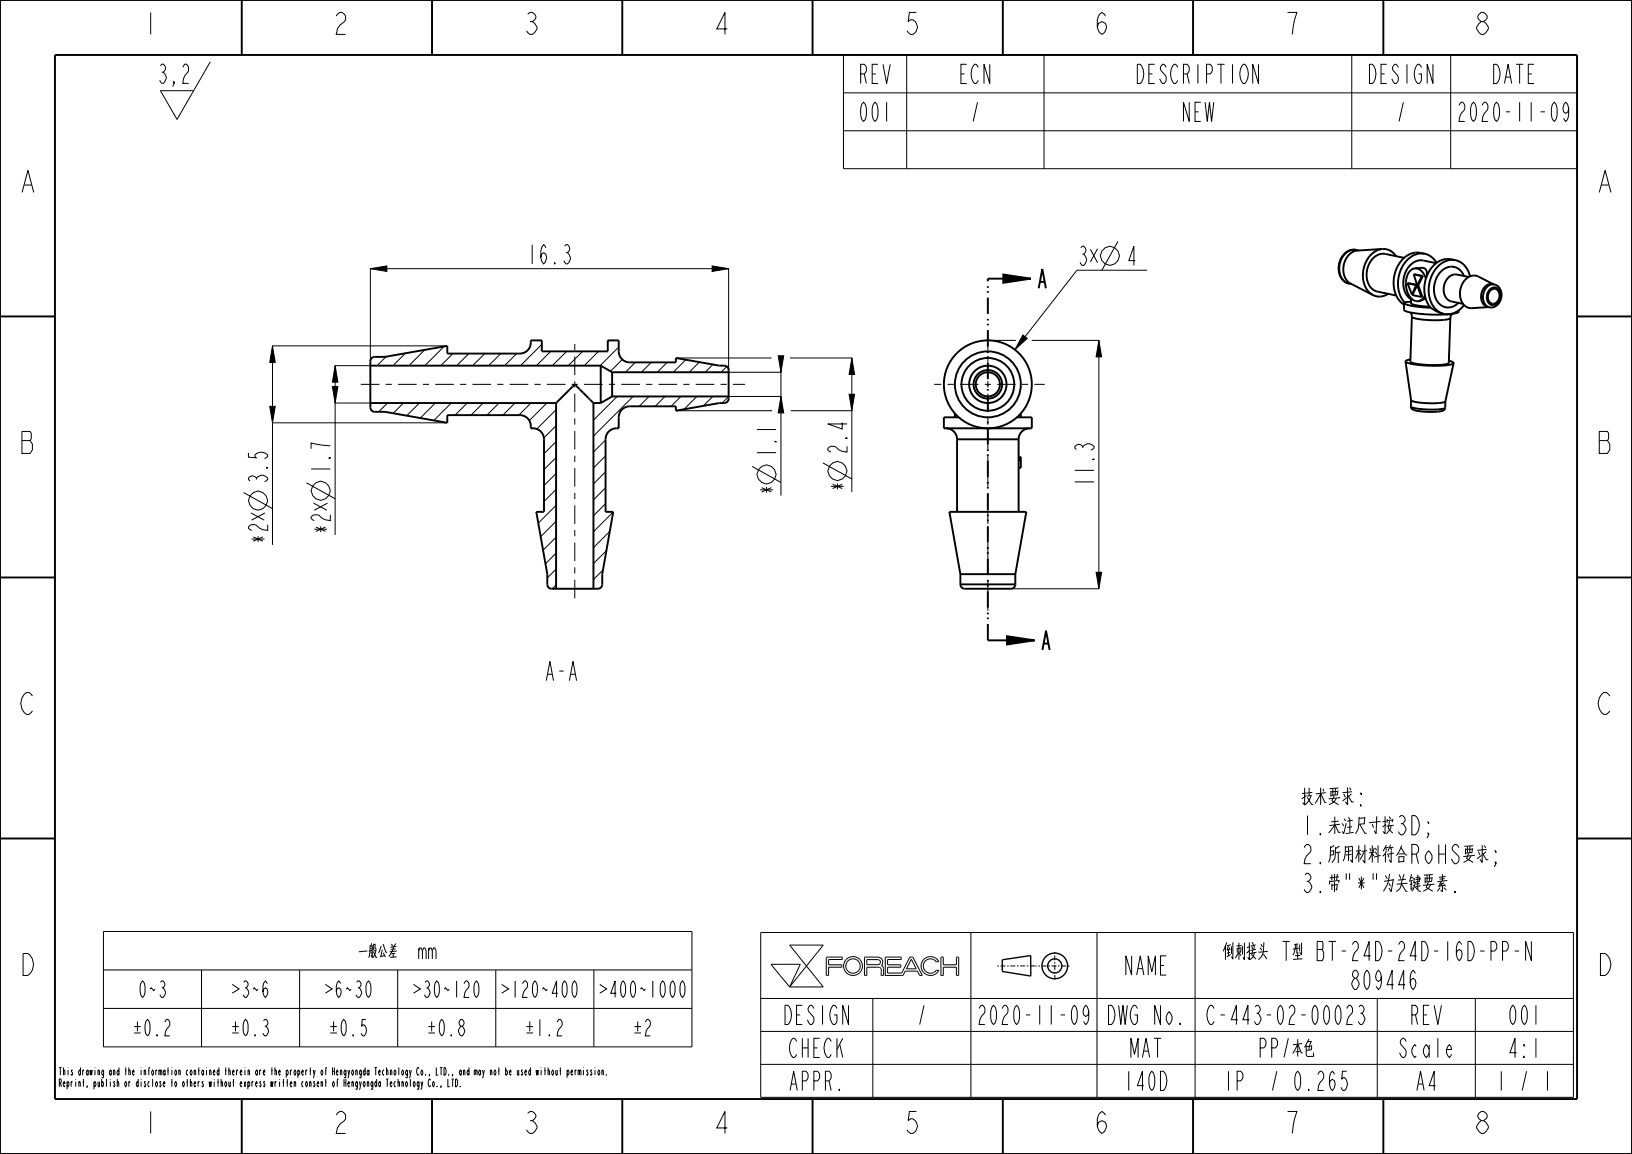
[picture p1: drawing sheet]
<svg xmlns="http://www.w3.org/2000/svg" width="297mm" height="210mm" viewBox="0 0 297 210" stroke-linecap="round" stroke-linejoin="round" font-family="sans-serif">
<g fill="none" stroke="#000" stroke-width=".18">
<path d="M29.2 12l.3-.3a.78 .78 0 0 1 .6 .6 .78 .78 0 0 1-.4 .8l.3 .3a1.2 1.2 0 0 1-.3 1.8h-.2l-.4-.6M29.5 13.1h.2M31.7 15.2l-.1-.3h.1v.3l-.3 .6M33.3 12.3l.4-.6h.2a1.25 1.25 0 0 1-.2 2l-.3 .6-.1 .9h1M38.3 11.3l-6.1 10.4-3-5.2h6M153.5 10h133.5v20.7h-133.5zM153.5 16.9h133.5M165 10v20.7M190 10v20.7M246 10v20.7M264 10v20.7M153.5 23.8h133.5"/>
<path d="M67.4 48.9l3-.5v1zM67.4 48.8v16.9M67.4 48.9h65.2M129.6 48.4l3 .5-3 .5zM132.6 48.8v18.5M208.8 49.2h-12.8l-11.3 14.4M49.1 73.9h1l-.5 3zM49.5 76.9h31.8M49.5 62.9h31.8M49.6 62.9l.5 3h-1zM49.6 62.9v36.2M60.5 70.3h1l-.5 3z"/>
<path d="M60.9 73.3h6.4M60.9 66.5h6.4M61 66.5l.5 3h-1zM61 66.5v30.9M67.6 73.3l-.2 .3M70.3 64.9l-1.7 1.6M70.5 73.3l-1.6 1.6M73.4 73.3l-1.8 1.9M73.8 64.3l-2.3 2.2M76.3 73.3l-2.3 2.3M77.3 63.7l-2.9 2.8M79.2 73.3l-2.7 2.8"/>
<path d="M80.8 63l-3.5 3.5M82.1 73.3l-3.1 3.2M82.4 64.3l-2.2 2.2M85 73.3l-2.2 2.2M85.3 64.3l-2.2 2.2M87.9 73.3l-2.2 2.2M88.2 64.3l-2.2 2.2M90.8 73.3l-2.2 2.2M91.1 64.3l-2.2 2.2M93.7 73.3l-2.2 2.2M94 64.3l-2.2 2.2M96.6 73.3l-2.2 2.2"/>
<path d="M98.6 62.7l-3.9 3.8M99.5 73.3l-3.2 3.2M100.2 63.9l-2.6 2.6M101.2 74.6l-3.5 3.5M101.2 77.5l-2.2 2.2M103.1 63.9l-2.6 2.6M106 63.9l-2.6 2.6M108.2 73.3l-.2 .3M108.9 63.9l-2.6 2.6M110.9 61.9l-.3 .4M112.3 72.1l-4.3 4.4M112.6 63.2l-3.4 3.3"/>
<path d="M112.6 77.7l-.3 .2M113.2 65.4l-2.1 2.2M115.2 72.1l-7.2 7.3M115.6 65.9l-1.8 1.8M118.1 72.1l-1.8 1.8M118.5 65.9l-1.8 1.8M121 72.1l-1.8 1.8M121.4 65.9l-1.8 1.8M123.1 74.7h17.4M123.1 65.1h17.3M123.9 72.1l-1.8 1.8M124.8 65.5l-2.3 2.2"/>
<path d="M126.8 72.1l-2.3 2.4M127.3 65.9l-1.9 1.8M129.7 72.1l-1.7 1.8M129.7 66.3l-1.4 1.4M132.3 66.7l-1.1 1M132.6 72.2l-1.2 1.1M132.7 72.1h9.5M132.7 67.7h9.5M141.6 64.7h1l-.5 3zM142.1 72.1l.5 3h-1zM142.1 67.7v22.5M143.8 65.1h11.3"/>
<path d="M143.9 74.7h11.2M154.5 71.7h1l-.5 3zM155 65.1l.5 3h-1zM155 65.1v24.5M179.8 61.9h5.1M186.1 61l.8 .6-2.2 2zM187.8 61.9h12.2M200 61.9l.5 3h-1zM200 61.9v45.2M101.2 80.4l-2.2 2.2M101.2 83.3l-2.2 2.2M101.2 86.2l-2.2 2.2"/>
<path d="M101.2 89.1l-2.2 2.2M101.2 92l-3.2 3.2M101.2 94.9l-2.8 2.8M101.2 97.8l-2.4 2.3M110.2 80.1l-2.2 2.2M110.2 83l-2.2 2.2M110.2 85.9l-2.2 2.2M110.2 88.8l-2.2 2.2M110.2 91.7l-2.2 2.2M111 96.7l-3 3M111.6 93.2l-3.6 3.6M136.9 84.9l5.2 2.9"/>
<path d="M149.8 84.3l5.2 2.9M101.2 100.7l-1.9 1.9M101.2 103.6l-1.6 1.6M101.2 106.5l-.7 .6M109.7 103.7l-1.7 1.8M110.4 100.2l-2.4 2.4M184 107.1h16M199.5 104.1h1l-.5 3zM18.8 169.5h107.1v21h-107.1zM18.8 176.5h107.1M36.7 176.5v14M54.5 176.5v14"/>
<path d="M72.4 176.5v14M76.9 173l.2-.5h.2l.2 .5v1.5M78 173l.2-.5h.2l.3 .5v1.5M78 172.5v2M78.7 173l.2-.5h.2l.2 .5v1.5M90.2 176.5v14M108.1 176.5v14M138.4 169.7h147.9v30h-147.9zM140.3 175.5h5.3l-1.9 4.1zM143.7 172h6.1l-3 3.8zM146.8 175.8l3 3.8h-6.1M146.8 175.8l-3.1 3.8"/>
<path d="M150.8 177.5v-1.5h2.4v-.4h-2.4v-1h2.4l.1-.4h-2.9v3.3h.4M157.8 174.6l2.1 .1 .3 .1v.4l-.4 .3h-2zM157.8 177.5v-1.5h1.9l.4 .1 .2 .2 .1 1.2h.4M160.8 177.5v-1.3l-.4-.5 .2-.6-.2-.7-.7-.2h-2.3l-.1 3.3h.5M164.3 177.5h.1M165.9 174.6l.8 1.7h-1.7zM166.1 174.2h-.5l-1.5 2.9h-2.6v-1.1h2.4v-.4h-2.4v-1h2.5v-.4h-2.9v3.3h3.2M166.1 174.2h.1M166.1 174.2l1.7 3.3h-.4l-.4-.8h-2.3l-.4 .8M170.4 175l-.7-.5h-.8l-.6 .5-.3 .8 .3 .8 .6 .4h.8l.7-.4M170.4 176.6h.1M170.4 175h.1"/>
<path d="M170.4 176.6h.4M170.4 175h.5l-.4-.5-.5-.3-.7-.1-.7 .1-.5 .4-.3 .5-.2 .5 .1 .7 .5 .8 1 .4 1-.2 .7-.7M170.8 176.6h.1M171.2 174.2h.5v1.4h2.4v-1.4h.4v3.3h-.4v-1.5h-2.4v1.5h-.5zM176.7 169.7v30M199.6 169.7v30M217.5 169.7v30M18.8 183.5h107.1M138.4 181.7h147.9M138.4 187.7h147.9M138.4 193.7h147.9M158.8 181.7v18"/>
<path d="M250.6 181.7v18M268.5 181.7v18"/>
<circle cx="139.5" cy="86.4" r="1.72"/>
<circle cx="152.4" cy="85.7" r="1.72"/>
<circle cx="155.2" cy="175.8" r="1.31"/>
<circle cx="155.2" cy="175.8" r="1.71"/>
</g>
<g fill="#000">
<path d="M67.4 48.9l3-.5v1zM129.6 48.4l3 .5-3 .5zM182.6 50l5 .7-5 .8zM49.6 62.9l.5 3h-1zM49.1 73.9h1l-.5 3zM61 66.5l.5 3h-1zM60.5 70.3h1l-.5 3zM141.6 64.7h1l-.5 3zM142.1 72.1l.5 3h-1zM155 65.1l.5 3h-1zM154.5 71.7h1l-.5 3zM186.1 61l.8 .6-2.2 2z"/>
<path d="M200 61.9l.5 3h-1zM183.3 115.8l5 .7-5 .8zM199.5 104.1h1l-.5 3z"/>
</g>
<g fill="none" stroke="#000" stroke-width=".35">
<path d="M0 0h297v210h-297zM10 10h277v190h-277zM44 .1v10M78.6 .1v10M113.2 .1v10M147.9 .1v10M182.5 .1v10M217.1 .1v10M251.7 .1v10M0 57.6h10M179.8 50.7h7.8M182.6 50l5 .7-5 .8z"/>
<path d="M244.7 46.1l.8-.5 .7-.2a3.5 3.5 0 0 0-2.1 5l.5 .8 .9 .4a3.1 3.1 0 0 1-1.3-4.8zM246.2 45.4l.6 .1zM255.5 55.1v1.2a3.5 3.5 0 0 0 2.4 .8l3.1 .2 2.7-.1M255.5 55.1a3.1 3.1 0 0 0 2.2 .7l2.7 .2M255.6 55l-.1 .1M256.1 51.5l1.8 .4M256.1 51.5l.9 2.1M256.1 51.5l1.6 .4M256.7 56.9l.1 .2a.76 .76 0 0 0 1 .9l2.1 .2 2.2 .1a2.79 2.79 0 0 0 1.8-.4l.4-.8M256.8 55.2a5.4 5.4 0 0 0 3.1 .6h.3M256.8 54.9l-1.2 .1M257 53.6h.1"/>
<path d="M257.3 49.9l1.7 .3M257.3 49.9l.6 2M257.3 49.9l1.5 .4M257.7 51.9l-.7 1.7M257.9 51.9h-.2M257.9 51.9l-.2 .5M257.9 51.9l.8 2.1M257.9 51.9l-.9 1.8 1.7 .3M258.1 51.9l.8 2.1h-.2M258.1 51.9h-.2M258.5 46a4.3 4.3 0 0 0-4.5 3.3 5.2 5.2 0 0 0 1.5 6.1M258.8 50.3l-.9 1.6"/>
<path d="M259 50.2l-.2 .1M259 50.2l-.9 1.7M259 47.4l2.4 .5M260.4 56l1.2 .7 1.1 .4M261.4 47.8a3.3 3.3 0 0 0-5.6-.1 6 6 0 0 0-.2 7.3M264.1 47.2a4.4 4.4 0 0 0-4.7 3.7 5.5 5.5 0 0 0 1 5.1M265.2 50a2.52 2.52 0 0 0-2.4 3.1l.4 1.1 .4 .4 .5 .3M265.5 56.5a.59 .59 0 0 1-.8 .5l-1 .2M266.4 50.2a2.48 2.48 0 0 0-2.1-1.7 2.48 2.48 0 0 0-2.4 1.3 4.2 4.2 0 0 0 .4 5.8 2.43 2.43 0 0 0 3.1-.5M266.4 55.5l-1.2 1.1-.9 .5-.6 .1M267.5 50.3a3.3 3.3 0 0 0-4.8-2.6 5.8 5.8 0 0 0-1.3 8.7l1 .6 1.3 .2M270.7 52.2a1.59 1.59 0 0 1 1.8-.2 1.59 1.59 0 0 1 .8 1.7 1.93 1.93 0 0 1-2.5 2.2 2.34 2.34 0 0 1-.1-3.7z"/>
<path d="M271.1 52.7a1.17 1.17 0 0 1 1.5-.2 1.17 1.17 0 0 1 .5 1.4 1.37 1.37 0 0 1-.6 1.3 1.37 1.37 0 0 1-1.5 .1 1.9 1.9 0 0 1 .1-2.6zM271.3 52.9a1 1 0 0 1 1.2-.2 1 1 0 0 1 .4 1.2 1.11 1.11 0 0 1-.6 1.2 1.11 1.11 0 0 1-1.3-.2 1.66 1.66 0 0 1 .3-2zM287 57.6h10M67.4 73.3h33.8M67.4 66.5h41.9M67.6 65.2l.6-.3h1.9l11.3-2v1.4h13.2a2.05 2.05 0 0 0 2-2.4h2v2h12v-2h2v2a2 2 0 0 0 2 2h8.4v-.8l7.9 1.4h.9a.8 .8 0 0 1 .8 .8v5.2a.8 .8 0 0 1-.8 .8h-.9l-7.9 1.4v-.8h-8.4a2 2 0 0 0-2 2v2a2.06 2.06 0 0 0-2.4 2v13.2h1.4l-2 11.4v1.8a.8 .8 0 0 1-.8 .8h-8.4a.8 .8 0 0 1-.8-.8v-1.8l-2-11.4h1.4v-13.2a2.05 2.05 0 0 0-2.4-2 2.06 2.06 0 0 0-2-2.4h-13.2v1.4l-11.3-2h-1.9a.8 .8 0 0 1-.8-.8v-8.4zM101.2 73.3v33.8M108 73.3l-3.4-3.4-3.4 3.4M108 73.3v33.8M108 73.3h1.3M109.3 66.5v6.8M109.3 66.5l2.1 1.2"/>
<path d="M111.4 72.1l-2.1 1.2M111.4 67.7v4.4M111.4 72.1h21.2M111.4 67.7h21.2M174.5 75.9h-2.7v2h16v-2h-2.7M187.4 77.9a2 2 0 0 0-2 2h-11.2a2 2 0 0 0-2-2M256.8 74a9.5 9.5 0 0 0 4.7 .5l1.1-.1 .4-.2a1.18 1.18 0 0 1-1.4 .7h-2l-1.9-.2a.92 .92 0 0 1-.9-.7zM185.4 83.1h.4v2h-.4zM185.4 83.8h.4M185.4 83.4h.4M0 105.1h10M174.8 106.3h10a.8 .8 0 0 1-.8 .8h-8.4a.8 .8 0 0 1-.8-.8z"/>
<path d="M179.8 116.5h8.5M183.3 115.8l5 .7-5 .8zM287 105.1h10M0 152.6h10M287 152.6h10M44 200.1v10M78.6 200.1v10M113.2 200.1v10M147.9 200.1v10M182.5 200.1v10M217.1 200.1v10M251.7 200.1v10"/>
<circle cx="179.8" cy="69.9" r="8"/>
<circle cx="179.8" cy="69.9" r="6"/>
<circle cx="179.8" cy="69.9" r="3.4"/>
<circle cx="179.8" cy="69.9" r="2.2"/>
<circle cx="179.8" cy="69.9" r="2.6"/>
</g>
<g fill="none" stroke="#000" stroke-width=".25">
<path d="M187.6 173.9v3.7l-5.2-.8v-2.1l5.2-.8"/>
<circle cx="192" cy="175.8" r="2.34"/>
<circle cx="192" cy="175.8" r="1.29"/>
</g>
<path d="M181.5 175.8h6.8M191.9 173.3l.1 5M194.6 175.8h-6.2" fill="none" stroke="#000" stroke-width=".18" stroke-dasharray=".3 .3 .9 .3" stroke-linecap="butt"/>
<path d="M179.8 116.5v-65.8" fill="none" stroke="#000" stroke-width=".35" stroke-dasharray="3 .9 .3 .6 .3 .9" stroke-linecap="butt"/>
<!-- layer: 02___PRT_ALL_AXES -->
<path d="M104.6 69.9v39.6M104.6 69.9v-7.9M104.6 69.9h-39.9M104.6 69.9h31M179.8 69.9v41.9M179.8 69.9v-9.8M179.8 69.9h-9.8M179.8 69.9h10.3" fill="none" stroke="#000" stroke-width=".18" stroke-dasharray="1.1 1.1 3.4 1.1" stroke-dashoffset=".6" stroke-linecap="butt"/>
<g fill="none" stroke="#000" stroke-width=".35">
<path d="M245.5 51.6l.5 .1M246.8 45.5l.5 .1M251.5 45.3l-4.5 .3a3.5 3.5 0 0 0-2.3 4.8l.4 .6 .5 .5 4.3 2.2M251.5 45.3a2.7 2.7 0 0 1 2.6 1.3M251.5 45.3a4.7 4.7 0 0 0-3.5 5.1 3.8 3.8 0 0 0 1.9 3.3M252.6 53.5a2.71 2.71 0 0 1-2.7 .2M255.5 46.9l-3.4-.7a3.3 3.3 0 0 0-3.4 3.4 3 3 0 0 0 2 3.5l3.4 .7M256.8 54.3v.9M256.9 57.6l-.2 8.2a8.1 8.1 0 0 0 4.2 .6h.4a3.6 3.6 0 0 0 2.4-.4l.2-8.1M257.5 48.8a2.23 2.23 0 0 1 2 1.9M257.5 48.8a2.48 2.48 0 0 0-1.6 2.9 2.86 2.86 0 0 0 2.1 3.1M257.5 48.8l1.1-.1a.97 .97 0 0 1 1.1 1.3v.1"/>
<path d="M258.5 46l.8 .2M259 47.4a3.4 3.4 0 0 0-3.5 3.2 3.7 3.7 0 0 0 1.3 3.9M259.3 53.8l-.5 .7-.8 .3M259.4 54.3l-.6 .3-.7 .2M264.1 47.2l.8 .1M264.1 54.9l2.2 .4M265.2 50l2.1 .4M271.8 51.7l-2.7-1.4a2.45 2.45 0 0 0-3.3 2 2.73 2.73 0 0 0 1.8 3.8l3.3-.2M271.9 51.8l-.3-.1a2.22 2.22 0 0 0-1.9 3.1l.5 .8 .9 .3M173.8 75.2v.7M174.2 79.9v13.2M185.4 79.9v3.2"/>
<path d="M185.8 75.2v.7M255.8 65.8l1 7a10.6 10.6 0 0 0 5.1 .5l1.1-.3M255.8 65.8a6.7 6.7 0 0 0 3.7 .7l2.2 .1a4.8 4.8 0 0 0 2.8-.5M256.7 65.4l-.7 .2-.2 .2M256.8 72.8v1.2M263 73v1.2M263.7 65.7l.6 .2 .2 .2M264.5 66.1l-1.5 6.9M185.4 85.1v8M174.8 104.5h10M174.8 104.5l-2-11.4h14l-2 11.4M174.8 104.5v1.8"/>
<path d="M184.8 104.5v1.8"/>
<circle cx="179.8" cy="69.9" r="4.8"/>
</g>
<g font-size="5.2">
<text x="26.1" y="6.3">1</text>
<text x="60.7" y="6.3">2</text>
<text x="95.4" y="6.3">3</text>
<text x="130" y="6.3">4</text>
<text x="164.6" y="6.3">5</text>
<text x="199.2" y="6.3">6</text>
<text x="233.9" y="6.3">7</text>
<text x="268.5" y="6.3">8</text>
<text x="3.8" y="35">A</text>
<text x="290.8" y="35">A</text>
<text x="3.8" y="82.5">B</text>
<text x="290.8" y="82.5">B</text>
<text x="3.8" y="130">C</text>
<text x="290.8" y="130">C</text>
<text x="3.8" y="177.5">D</text>
<text x="290.8" y="177.5">D</text>
<text x="26.1" y="206.3">1</text>
<text x="60.7" y="206.3">2</text>
<text x="95.4" y="206.3">3</text>
<text x="130" y="206.3">4</text>
<text x="164.6" y="206.3">5</text>
<text x="199.2" y="206.3">6</text>
<text x="233.9" y="206.3">7</text>
<text x="268.5" y="206.3">8</text>
</g>
<g font-size="4.6">
<text x="155.8" y="15.2">REV</text>
<text x="174.1" y="15.2">ECN</text>
<text x="205.5" y="15.2">DESCRIPTION</text>
<text x="248.2" y="15.2">DESIGN</text>
<text x="270.9" y="15.2">DATE</text>
<text x="155.8" y="22.1">001</text>
<text x="176.4" y="22.1">/</text>
<text x="214.6" y="22.1">NEW</text>
<text x="253.9" y="22.1">/</text>
<text x="264.1" y="22.1">2020-11-09</text>
<text x="95.8" y="48">16.3</text>
<text x="188.6" y="52.5">A</text>
<text x="196" y="48.3">3× 4</text>
<text x="141.2" y="83.4" transform="rotate(-90 141.2 83.4)">1.1</text>
<text x="154.1" y="82.8" transform="rotate(-90 154.1 82.8)">2.4</text>
<text x="154.1" y="89.6" transform="rotate(-90 154.1 89.6)">*</text>
<text x="199.1" y="88.7" transform="rotate(-90 199.1 88.7)">11.3</text>
<text x="141.2" y="90.2" transform="rotate(-90 141.2 90.2)">*</text>
<text x="48.7" y="99.1" transform="rotate(-90 48.7 99.1)">*2× 3.5</text>
<text x="60.1" y="97.4" transform="rotate(-90 60.1 97.4)">*2× 1.7</text>
<text x="189.3" y="118.3">A</text>
<text x="98.5" y="123.9">A-A</text>
<text x="236.7" y="146.7">技术要求:</text>
<text x="236.7" y="151.9">1.未注尺寸按3D;</text>
<text x="236.7" y="157.2">2.所用材料符合RoHS要求;</text>
<text x="236.7" y="162.4">3.带&quot;*&quot;为关键要素.</text>
<text x="204" y="177.4">NAME</text>
<text x="214.4" y="174.8">倒刺接头 T型 BT-24D-24D-16D-PP-N</text>
<text x="245.1" y="180.1">809446</text>
<text x="141.8" y="186.4">DESIGN</text>
<text x="166.6" y="186.4">/</text>
<text x="176.8" y="186.4">2020-11-09</text>
<text x="200.6" y="186.4">DWG No.</text>
<text x="218.1" y="186.4">C-443-02-00023</text>
<text x="256.2" y="186.4">REV</text>
<text x="274" y="186.4">001</text>
<text x="143" y="192.4">CHECK</text>
<text x="205.2" y="192.4">MAT</text>
<text x="228.6" y="192.4">PP本色</text>
<text x="232.9" y="192.4">/</text>
<text x="253.9" y="192.4">Scale</text>
<text x="274" y="192.4">4:1</text>
<text x="143" y="198.4">APPR.</text>
<text x="204" y="198.4">140D</text>
<text x="222.3" y="198.4">IP</text>
<text x="230.9" y="198.4">/ 0.265</text>
<text x="257.3" y="198.4">A4</text>
<text x="272.1" y="198.4">1</text>
<text x="276.3" y="198.4">/ 1</text>
</g>
<g font-size="3.9">
<text x="60.7" y="174.5">一般公差</text>
<text x="24.8" y="181.5">0~3</text>
<text x="40.7" y="181.5">＞3~6</text>
<text x="57.6" y="181.5">＞6~30</text>
<text x="73.5" y="181.5">＞30~120＞120~400＞400~1000</text>
<text x="22.9" y="188.5">±0.2</text>
<text x="40.7" y="188.5">±0.3</text>
<text x="58.6" y="188.5">±0.5</text>
<text x="76.4" y="188.5">±0.8</text>
<text x="94.3" y="188.5">±1.2</text>
<text x="114.1" y="188.5">±2</text>
</g>
<g font-size="1.8">
<text x="10.6" y="195.7">This drawing and the information contained therein are the property of</text>
<text x="10.6" y="197.8">Reprint, publish or disclose to others without express written consent of</text>
<text x="60.3" y="195.7">Hengyongda Technology Co., LTD., and may not be used without permission.</text>
<text x="62.4" y="197.8">Hengyongda Technology Co., LTD.</text>
</g>
</svg>
